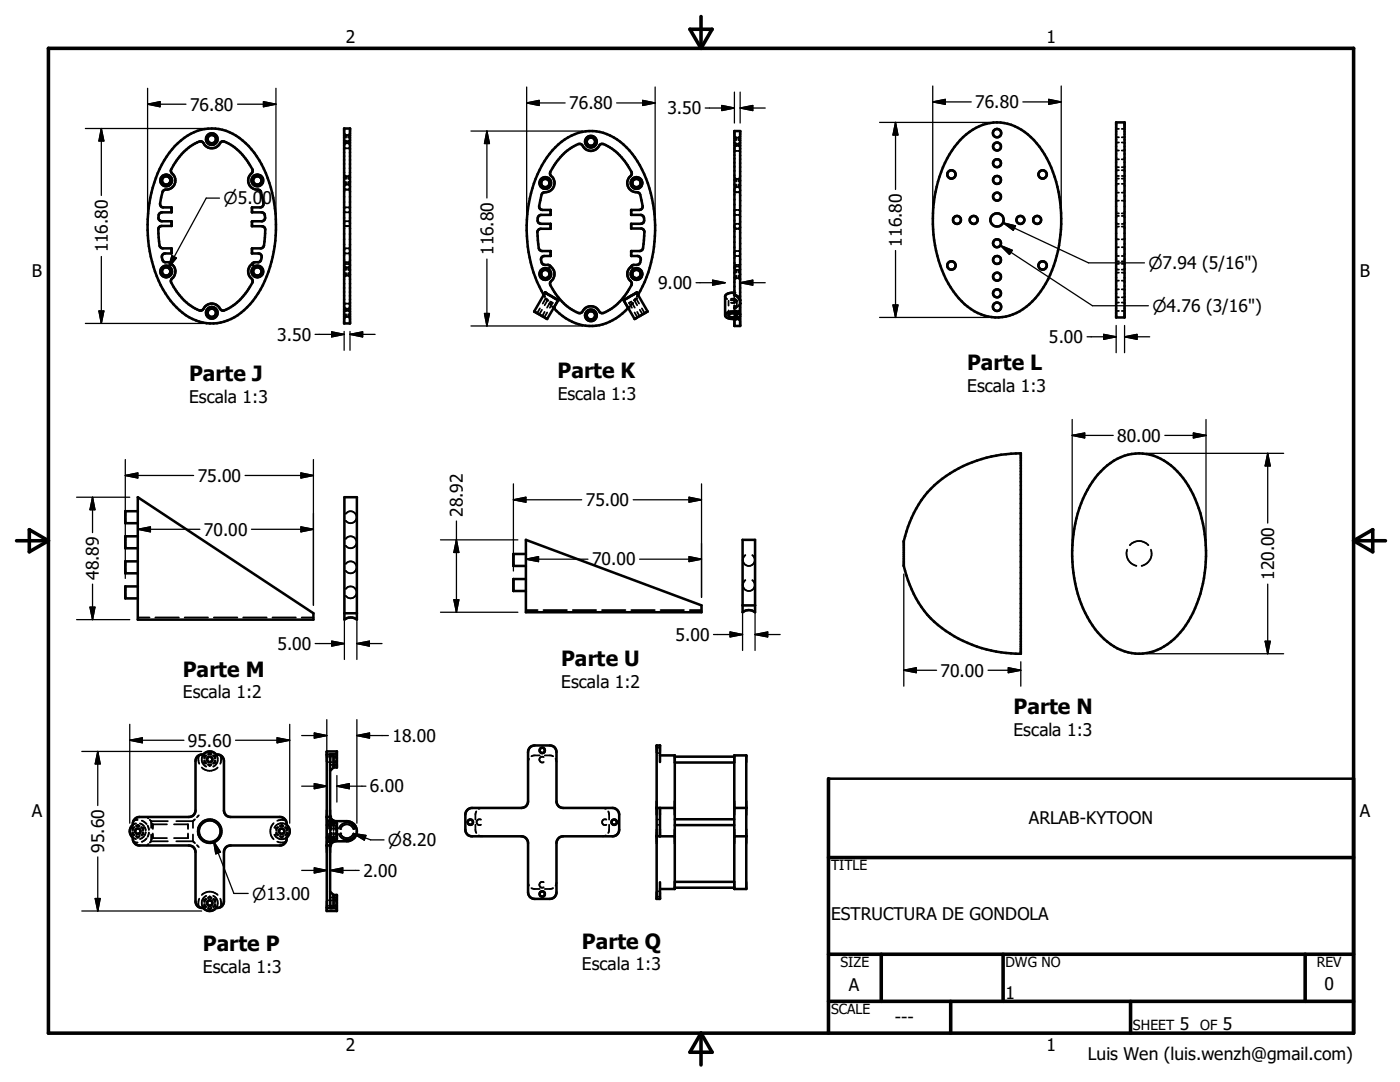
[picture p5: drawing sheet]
<svg xmlns="http://www.w3.org/2000/svg" width="279mm" height="216mm" viewBox="0 0 279 216" stroke-linecap="round" stroke-linejoin="round" font-family="sans-serif">
<g fill="none" stroke="#000" stroke-width=".36">
<path d="M68.7 34.8l.1 .2M68.7 26.6l.1 .1M68.7 37.5v.2M68.7 27.9v.1M68.7 29.3v.1M68.8 37.1l-.1 .1M68.8 28.8l-.1 .1M68.9 37.8h.3M68.9 29.6h.3M68.9 28.2h.3M68.9 35.1l.1 .1M68.9 26.8l.1 .1"/>
<path d="M69 26.9v.6M69 28v.6M69 35.2v.5M69 36.3v.5M69 36.8l-.1 .1M69 28.6l-.1 .1M69 35.2h.2M69 36.8h.2M69 26.9h.2M69 28.6h.2M69.4 35.2h.1M69.4 36.8h.1"/>
<path d="M69.4 26.9h.1M69.4 28.6h.1M69.5 26.9v.6M69.5 28v.6M69.5 35.2v.5M69.5 36.3v.5M69.5 28.6l.1 .1M69.5 36.8l.1 .1M69.6 26.8l-.1 .1M69.6 35.1l-.1 .1M69.7 37.8h-.3M69.7 29.6h-.3"/>
<path d="M69.7 28.2h-.3M69.7 28.8l.1 .1M69.7 37.1l.1 .1M69.8 26.6l-.1 .1M69.8 34.8l-.1 .2M69.8 37.5v.2M69.8 27.9v.1M69.8 29.3v.1M146.6 28.4v.1M146.6 29.8v.1M146.6 38v.2M146.6 35.3l.1 .2"/>
<path d="M146.6 27.1l.1 .1M146.7 37.6l-.1 .1M146.7 29.3l-.1 .2M146.7 30.1h.4M146.7 38.3l.4 .1M146.7 28.7h.4M146.8 35.6l.1 .1M146.8 27.3l.1 .1M146.9 37.3h.2M146.9 35.7h.2M146.9 29.1h.2M146.9 27.4h.2"/>
<path d="M146.9 27.4v.6M146.9 28.6v.5M146.9 35.7v.5M146.9 36.8v.5M146.9 37.3l-.1 .2M146.9 29.1l-.1 .1M147.2 37.3h.2M147.2 35.7h.2M147.2 29.1h.2M147.2 27.4h.2M147.4 27.4v.6M147.4 28.6v.5"/>
<path d="M147.4 35.7v.5M147.4 36.8v.5M147.4 37.3l.1 .2M147.4 29.1l.1 .1M147.5 35.6l-.1 .1M147.5 27.3l-.1 .1M147.6 30.1h-.4M147.6 38.3l-.4 .1M147.6 28.7h-.4M147.6 37.6l.1 .1M147.6 29.3l.1 .2M147.7 35.3l-.1 .2"/>
<path d="M147.7 27.1l-.1 .1M147.7 29.8v.1M147.7 28.4v.1M147.7 38v.2M222.8 27.4h.5M222.8 25.7h.5M222.8 35.6h.5M222.8 34h.5M222.8 35.1h.5M222.8 36.7h.5M222.8 31.8h.5M222.8 33.4h.5"/>
<path d="M222.8 38.4h.5M222.8 28.4h.5M222.8 30h.5M223.9 27.4h.5M223.9 25.7h.5M223.9 35.6h.5M223.9 34h.5M223.9 35.1h.5M223.9 36.7h.5M223.9 31.8h.5M223.9 33.4h.5M223.9 38.4h.5"/>
<path d="M223.9 28.4h.5M223.9 30h.5M68.7 53l.1 .1M68.7 50.2v.2M68.7 44.8v.1M68.7 42v.2M68.7 44.9v.1M68.7 52.5v.2M68.7 49.7v.2M68.7 44.3v.2M68.7 41.5v.2M68.8 52.8l-.1 .1"/>
<path d="M68.8 55.2l-.1 .1M68.9 45l.3 .1M68.9 50.5l.3 .1M68.9 45.1h.3M68.9 42.3l.3 .1M68.9 52.7h.1M68.9 52.7h.3M68.9 53.2l.1 .1M69 53.3v.6M69 54.5v.5M69 55l-.1 .1M69 53.3h.2"/>
<path d="M69 55h.2M69.2 52.3l-.3 .1M69.2 49.6h-.3M69.2 44.2h-.3M69.2 41.4h-.3M69.4 53.3h.1M69.4 55h.1M69.4 52.7h.2M69.4 52.3l.3 .1M69.4 49.6h.3M69.4 44.2h.3M69.4 41.4h.3"/>
<path d="M69.5 53.3v.6M69.5 54.5v.5M69.5 55l.1 .1M69.6 53.2l-.1 .1M69.6 52.7h.1M69.7 45l-.3 .1M69.7 50.5l-.3 .1M69.7 45.1h-.3M69.7 42.3l-.3 .1M69.7 55.2l.1 .1M69.8 52.8h.1M69.8 52.5v.2"/>
<path d="M69.8 49.7v.2M69.8 44.3v.2M69.8 41.5v.2M69.8 52.8v.1M69.8 50.4h.1M69.8 44.9h.1M69.8 44.9v.1M69.8 53l-.1 .1M69.8 50.2v.2M69.8 44.8v.1M69.8 42v.2M108.5 58.8h.1"/>
<path d="M108.5 58.9h.1M108.5 58.8l.2 .4M108.6 58.7l-.1 .2 .2 .4M108.8 58.4l-.1 .2M109 59.5l.2 .4M109 59.6l.2 .4-.5 .9M109.2 59.9h.1M109.3 59.9l-.4-.3-.6 1M111.4 59.9l-.3 .5M124.5 59.9l.3 .5M126.5 59.9l.5-.3 .5 1M126.6 59.9h.1"/>
<path d="M126.9 59.6l-.3 .4 .6 .9M126.9 59.5l-.3 .4M127.1 58.4v.2M127.2 58.7l.1 .2-.2 .4M127.3 58.9l-.2 .3M144.7 59.2l.4 .5M145.8 59.9h.8M145.9 59.6l.7 .1 .5 .3M146.5 58.4v.5M146.5 59.4v1M146.6 42.6v.1M146.6 45.3v.1"/>
<path d="M146.6 58.8v.4M146.6 59.5v.9M146.6 53.5l.1 .1M146.6 50.8v.1M146.6 42.1v.1M146.6 44.8v.2M146.6 50.2v.2M146.6 50.9h.1M146.6 53v.2M146.6 53.3v.1M146.7 55.7l-.1 .2M146.7 45.6h.4"/>
<path d="M146.7 51l.4 .1M146.7 45.5l.4 .1M146.7 42.8l.4 .1M146.8 53.7l.1 .1M146.9 55.5h.2M146.9 53.8h.2M146.9 53.8v.6M146.9 55v.5M146.9 55.5l-.1 .1M147.1 52.9h-.4M147.1 53.2h-.4M147.1 50.1h-.4"/>
<path d="M147.1 44.7h-.4M147.1 41.9h-.4M147.2 55.5h.2M147.2 53.8h.2M147.2 52.9h.4M147.2 53.2h.3M147.2 50.1h.4M147.2 44.7h.4M147.2 41.9h.4M147.4 53.8v.6M147.4 55v.5M147.4 55.5l.1 .1"/>
<path d="M147.5 53.7l-.1 .1M147.5 53.2h.1M147.6 45.6h-.4M147.6 51l-.4 .1M147.6 45.5l-.4 .1M147.6 42.8l-.4 .1M147.6 55.7l.1 .2M147.7 53v.2M147.7 53.3v.1M147.7 50.2v.2M147.7 44.8v.2M147.7 42.1v.1"/>
<path d="M147.7 50.9h.1M147.7 53.5l-.1 .1M147.7 50.8v.1M147.7 45.3v.1M147.7 42.6v.1M222.8 51.1h.5M222.8 53.8h.5M222.8 52.1h.5M222.8 54.4h.5M222.8 56h.5M222.8 52.7h.5M222.8 40h.5"/>
<path d="M222.8 43.1h.5M222.8 44.7h.5M222.8 57.7h.5M222.8 59.3h.5M222.8 47.8h.5M222.8 49.3h.5M222.8 45.2h.5M222.8 42.6h.5M223.9 51.1h.5M223.9 53.8h.5M223.9 52.1h.5M223.9 54.4h.5"/>
<path d="M223.9 56h.5M223.9 52.7h.5M223.9 40h.5M223.9 43.1h.5M223.9 44.7h.5M223.9 57.7h.5M223.9 59.3h.5M223.9 47.8h.5M223.9 49.3h.5M223.9 45.2h.5M223.9 42.6h.5M68.7 61.2l.1 .2"/>
<path d="M68.7 60.8v.1M68.7 62.2v.1M68.8 63.5l-.1 .1M68.9 61.5l.1 .1M69 61.6v.5M69 62.7v.5M69 63.2l-.1 .2M69 61.6h.2M69 63.2h.2M69.2 60.6h-.3M69.2 62h-.3M69.4 61.6h.1"/>
<path d="M69.4 63.2h.1M69.4 60.6h.3M69.4 62h.3M69.5 61.6v.5M69.5 62.7v.5M69.5 63.2l.1 .2M69.6 61.5l-.1 .1M69.7 63.5l.1 .1M69.8 60.8h.1M69.8 62.2h.1M69.8 60.8v.1M69.8 62.2v.1"/>
<path d="M69.8 61.2l-.1 .2M107.8 61.5l-.6 1M108.2 61.8l-.6 .9M108.7 62.2l-.5 .9M109.2 62.4l-.6 .9M109.7 60.5h.1M109.7 60.5l.3 .4M109.8 60.2l.5 .2-.6 1M109.9 60.9l-.2-.4-.5 .9M110.2 61.2l.3 .3M110.8 61l-.4 .5-.2-.3M125.1 61l.3 .5 .3-.3"/>
<path d="M125.6 61.2l-.2 .3M125.9 60.9l.3-.4 .5 .9M126 60.2l-.4 .2 .5 1M126.1 60.5h.1M126.1 60.5l-.2 .4M126.7 62.4l.5 .9M127.2 62.2l.4 .9M127.7 61.8l.5 .9M128.1 61.5l.6 1M145.4 60v1M145.4 61.9v1M146.5 61v.5l.5-.2"/>
<path d="M146.6 60.9v1.3M146.6 62.9v.7M146.6 61.8l.1 .1M146.6 62.7v.1M146.6 61.3v.1M146.7 64l-.1 .1M146.8 62l.1 .1M146.9 63.7h.2M146.9 62.1h.2M146.9 62.1v.6M146.9 63.2v.5M146.9 63.7l-.1 .2"/>
<path d="M147 61.3l-.3 .1M147 61.3h.1M147.1 61.3h-.1M147.1 61.1h-.4M147.1 60a.9 .9 0 0 1-1.2 .4M147.1 60v1M147.1 61.9v1M147.1 62.5h-.4M147.2 63.7h.2M147.2 62.1h.2M147.2 61.1h.4M147.2 62.5h.4"/>
<path d="M147.4 62.1v.6M147.4 63.2v.5M147.4 63.7l.1 .2M147.5 62l-.1 .1M147.6 64l.1 .1M147.7 62.7v.2M147.7 61.3h.1M147.7 63v.1M147.7 61.3v.1M147.7 60.5l-.2 .5 .2-.3M147.7 61.8l-.1 .1M222.8 62.1h.5"/>
<path d="M222.8 60.4h.5M223.9 62.1h.5M223.9 60.4h.5M69 112.5a1.19 1.19 0 0 1 1.8-.2 1.19 1.19 0 0 1 0 1.8 1.19 1.19 0 0 1-1.8-.2M69 107.5a1.19 1.19 0 0 1 1.8-.2 1.19 1.19 0 0 1 0 1.8 1.19 1.19 0 0 1-1.8-.2M69 117.5a1.19 1.19 0 0 1 1.8-.2 1.19 1.19 0 0 1 0 1.8 1.19 1.19 0 0 1-1.8-.2M69 102.5a1.2 1.2 0 0 1 1.8-.2 1.2 1.2 0 0 1 0 1.8 1.2 1.2 0 0 1-1.8-.2M148.8 110.8a1.19 1.19 0 0 0-.2 1.7 1.19 1.19 0 0 0 1.7 0 1.19 1.19 0 0 0-.1-1.7M148.8 115.8a1.19 1.19 0 0 0-.2 1.7 1.19 1.19 0 0 0 1.7 0 1.19 1.19 0 0 0-.1-1.7M224.9 109.7a2.5 2.5 0 0 0 1.9 3.2M225.5 108.8a2.48 2.48 0 0 1 3.7 0M229.7 109.7a2.5 2.5 0 0 1-1.9 3.2"/>
<path d="M27.5 123.2h2.3M31 123.2h4.7M36.9 123.2h4.6M42.7 123.2h4.7M48.5 123.2h4.7M54.4 123.2h4.6M60.2 123.2h2.4M105 121.7h2.3M108.5 121.7h4.6M114.3 121.7h4.7M120.1 121.7h4.7M126 121.7h4.7"/>
<path d="M131.8 121.7h4.7M137.7 121.7h2.3M39.8 150.7l-.2 .7 .2 1M40.3 153.1a2.24 2.24 0 0 0 3.1 0M40.6 150.6a1.56 1.56 0 0 0 .6 2.4M40.7 152.2l.4 .2M40.7 150.9v.4M40.7 151.7v.5M40.7 150.9h.1M40.8 152.2h-.1M40.9 151h.1M40.9 151v.3"/>
<path d="M40.9 151.7v.4M40.9 152.1l.3 .2M40.9 152.1h.1M41.1 150.7l-.4 .2M41.2 150.8l-.3 .2M41.5 152.6l.3 .2M41.5 152.5l.3 .1M41.8 150.4l-.3 .2M41.8 150.4l.4 .2M41.8 150.2v.1M41.8 150.4h.1M41.8 152.6v.1"/>
<path d="M41.8 152.8h.1M41.8 150.2l-.3 .3M41.8 150.2l.4 .3M42.2 152.5l-.4 .1M42.2 152.6l-.4 .2M42.5 150.8l.3 .2M42.6 150.7l.4 .2M42.8 151v.3M42.8 151.7v.4M42.8 152.1l-.3 .2M42.8 152.1h.1M42.9 151h-.1"/>
<path d="M42.9 152.2h.1M43 150.9v.4M43 151.7v.5M43 150.9h-.1M43 152.2l-.4 .2M43.1 150.6a1.56 1.56 0 0 1-.5 2.4M44 150.7l.1 .7-.1 1M65.2 151h.2M65.2 152.1h.2M65.7 151h.2M65.7 152.1h.6M65.9 150.6v.1"/>
<path d="M65.9 151h.4M65.9 152.6h.4M66.3 150.4h-.4v.1M66.7 152.1h.4M66.7 150.4h.4M66.7 152.6h.4M67.1 150.4v.2M67.1 150.8v.5M67.1 151.7v.6M67.1 152.5v.1M67.1 152.6v.1M67.1 151h-.4"/>
<path d="M67.1 150.4h.1M67.2 152.2h.1M67.2 152.8h.1M67.2 150.9h.1M67.2 150.2v.1M105.6 151.4l-.2 .7M107.7 150.7l-1.2 .1-.5 .1M108.5 151.1a.58 .58 0 0 0-.9 .5 .58 .58 0 0 0 .9 .5M108.7 150.7l1.3 .1 .4 .1M110.9 151.4l.2 .7M131.1 150.3h.2M131.1 149.2h.2"/>
<path d="M131.5 150.3h.2M131.5 149.2h.2M26.4 166.5l.4 .2M26.4 165.2v.5M26.4 166.1v.4M26.4 165.2v.1M26.4 166.5h.1M26.5 165.3h.1M26.5 167.1l.7 .3M26.6 165.3v.4M26.6 166v.4M26.6 166.4l.3 .2"/>
<path d="M26.6 166.4h-.1M26.7 168l.8 .1M26.8 165l-.4 .2M26.9 165.1l-.3 .2M27.1 166.9l.4 .3M27.2 164.3l-.7 .3M27.2 166.8l.3 .2M27.5 163.6l-.8 .2M27.5 164.8l-.3 .1M27.5 164.8l.3 .1M27.5 164.6h.1M27.5 164.7v.1"/>
<path d="M27.5 167h.1M27.5 167.1v.1M27.5 164.6l-.4 .2M27.5 164.6l.4 .2M27.8 166.8l-.3 .2M27.9 166.9l-.4 .3M27.9 164.3l.8 .5M28.1 165.1l.4 .2M28.3 165l.3 .2M28.3 163.8l1 .6M28.5 165.3v.4M28.5 166v.4"/>
<path d="M28.5 166.4l-.4 .2M28.5 166.4h.1M28.5 165.3h.1M28.6 166.5h.1M28.6 165.2v.5M28.6 166.1v.4M28.6 165.2v.1M28.6 166.5l-.3 .2M28.7 166.9l-.8 .5M28.9 165.1l.2 .6M29.1 166l-.2 .6M29.3 167.3l-1 .7"/>
<path d="M29.3 163l.3 .3M29.5 164.7l.2 .9M29.6 168.4l-.3 .3M29.7 166.1l-.2 .9M29.9 163.6l.2 .3h3.4M30.2 163.9v1.3M30.2 166.5v1.4M30.2 167.9l-.3 .2M30.2 167.9h3.3M30.2 164.2l.1 .1M30.3 167.5l-.1 .1M30.4 164.4l.1 .1"/>
<path d="M30.5 164.5v.9M30.5 166.3v.9M30.5 167.2l-.1 .1M30.5 164.5h2.8M30.5 167.2h2.8M34.7 164.5h2.8v.9M35.2 163.9h3.3M35.2 167.9h3.3M37.5 166.3v.9h-2.8M38.5 163.9v1.3M38.5 166.5v1.4M38.5 167.9l.4 .3"/>
<path d="M38.9 163.5l-.4 .4M39.3 168.6l.4 .4M39.5 165.6v.6M39.6 166.4l.1 .3M39.7 165l-.1 .3M39.7 162.7l-.4 .4M39.8 179.3l-.2 1 .2 .7M40.3 178.6a2.24 2.24 0 0 1 3.1 0M40.7 179.5v.5M40.7 179.5l.1 .1M40.9 179.6h.1M40.9 179.6v.4"/>
<path d="M41.1 179.3l-.4 .2M41.2 178.8a1.56 1.56 0 0 0-.6 2.4M41.2 179.4l-.3 .2M41.8 179.1l-.3 .2M41.8 179.1l.4 .2M41.8 178.9v.1M41.8 179v.1M41.8 178.9l.4 .2M41.8 178.9l-.3 .2M42.5 179.4l.3 .2M42.6 178.8a1.56 1.56 0 0 1 .5 2.4M42.6 179.3l.4 .2"/>
<path d="M42.8 179.6v.4M42.9 179.6h-.1M43 179.5v.5M43 179.5l-.1 .1M44 179.3l.1 1-.1 .7M54.6 164.3a2.26 2.26 0 0 0 0 3.2M54.8 166.5a1.6 1.6 0 0 0 2.4 .6M55.1 166.5l.4 .2M55.1 165.2v.5M55.1 166.1v.4M55.1 165.2v.1M55.1 166.5h.1"/>
<path d="M55.2 165.3h.1M55.3 166.4l.3 .2M55.3 165.3v.4M55.3 166v.4M55.3 166.4h-.1M55.3 167.9l.7 .2 1.1-.1M55.5 165l-.4 .2M55.6 165.1l-.3 .2M55.8 166.9l.4 .3M55.9 166.8l.3 .2M56.2 164.8l-.3 .1M56.2 164.8l.3 .1"/>
<path d="M56.2 164.6h.1M56.2 164.7v.1M56.2 167h.1M56.2 167.1v.1M56.2 164.6l-.4 .2M56.2 164.6l.4 .2M56.5 166.8l-.3 .2M56.6 166.9l-.4 .3M56.9 165.1l.3 .2M57 165l.3 .2M57.1 163.8l-1.1-.2-.7 .2M57.2 165.3v.4"/>
<path d="M57.2 166v.4M57.2 166.4l-.3 .2M57.2 166.4h.1M57.2 164.6a1.6 1.6 0 0 0-2.4 .6M57.2 165.3h.1M57.3 166.5h.1M57.3 165.2v.5M57.3 166.1v.4M57.3 165.2v.1M57.3 166.5l-.3 .2M65.2 163.5l.1 .1M65.2 179.6h.2"/>
<path d="M65.2 165.3h.2M65.2 166.4h.2M65.3 168.1l-.1 .1M65.3 163.7h.1M65.4 163.7v1.5M65.4 166.6v1.4M65.4 168l-.1 .1M65.4 168h.1M65.4 163.7h.1M65.6 168h.1M65.6 163.7h.1M65.7 179.6h.6"/>
<path d="M65.7 165.3h.2M65.7 166.4h.2M65.7 163.7v1.5M65.7 166.6v1.4M65.7 168l.1 .1M65.8 163.7h-.1M65.8 168.1l.1 .1M65.9 163h.1M65.9 163.8v.3M65.9 164.4v.5M65.9 165v.7M65.9 166v.7"/>
<path d="M65.9 166.8v.5M65.9 167.6v.4M65.9 168.7h.1M65.9 163.5l-.1 .1M65.9 164.2v.3M65.9 164.8h.4M65.9 165.3h.4M65.9 166.4h.4M65.9 179.1h.4M65.9 167h.4M65.9 165.6v.5M65.9 167.3v.3"/>
<path d="M66 164.8l.1 .8M66.1 166.1l-.1 .9M66.6 164.6v1.1M66.6 166v1.1M66.7 164.8h.4M66.7 166.4h.4M66.7 179.1h.4M66.7 167h.4M67.1 164.8v.1M67.1 165.1v.6M67.1 166v.6M67.1 166.8v.2"/>
<path d="M67.1 179.1v.2M67.1 179.4v.6M67.1 167h.1M67.1 179.6h-.4M67.1 165.3h-.4M67.1 164.7v.1M67.1 179v.1M67.2 166.5h.1M67.2 167.1v.1M67.2 165.2v.1M67.2 164.6h.1M67.2 179.5v.1"/>
<path d="M67.2 178.9v.1M67.6 166.4a1.7 1.7 0 0 0 1.6 1.2 1.7 1.7 0 0 0 1.6-1.2M67.6 165.3a1.7 1.7 0 0 1 1.6-1.1 1.7 1.7 0 0 1 1.6 1.1M67.9 165.4a1.38 1.38 0 0 1 1.3-.9 1.38 1.38 0 0 1 1.3 .9M67.9 166.3a1.38 1.38 0 0 0 1.3 .9 1.38 1.38 0 0 0 1.3-.9M94.9 164.6v1.2l.2 .4M95.1 161.9l-.2 .4v1.2M95.5 166.7l.7 .2M96 163.5a.59 .59 0 0 0-.9 .6 .59 .59 0 0 0 .9 .5M96.2 161.2l-.7 .2M105.4 176l.2 .7M106 177.2l.5 .2h1.2"/>
<path d="M108.5 176a.59 .59 0 0 0-.9 .5 .59 .59 0 0 0 .9 .6M110.4 177.2l-.4 .2h-1.3M111.1 176l-.2 .7M120.2 161.2l.7 .2M120.9 166.7l-.7 .2M121 163.5a.58 .58 0 0 0-.8 .6 .58 .58 0 0 0 .8 .5M121.4 161.9l.1 .4 .1 1.2M121.6 164.6l-.1 1.2-.1 .4M131.1 164.6h.2M131.1 163.5h.2M131.1 178.9h.2M131.1 177.8h.2"/>
<path d="M131.5 164.6h.2M131.5 163.5h.2M131.5 178.9h.2M131.5 177.8h.2M40.7 180.4v.4M40.7 180.8l.4 .2M40.8 180.8h-.1M40.9 180.4v.3M40.9 180.7l.3 .2M40.9 180.7v.1M41.5 181.3l.3 .2M41.5 181.1l.3 .2"/>
<path d="M41.8 181.3h.1M41.8 181.4v.1M42.2 181.1l-.4 .2M42.2 181.3l-.4 .2M42.8 180.4v.3M42.8 180.7l-.3 .2M42.8 180.7l.1 .1M42.9 180.8h.1M43 180.4v.4M43 180.8l-.4 .2M65.2 180.7h.2M65.7 180.7h.6"/>
<path d="M65.9 181v.1M65.9 181.2v.1h.4M66.7 180.7l.4 .1M66.7 181.3h.4M67.1 180.4v.5M67.1 181.1v.2M67.1 181.3h.1M67.2 180.8h.1M67.2 181.4v.1"/>
</g>
<g fill="none" stroke="#000" stroke-width=".51">
<path d="M34.9 29.1a9.5 9.5 0 0 1 10.2-3 14.4 14.4 0 0 1 8 8.5 27.5 27.5 0 0 1-1.6 23.9 11.3 11.3 0 0 1-8.9 6 10.7 10.7 0 0 1-9.1-5.2 26.8 26.8 0 0 1-2.7-22.8 19.4 19.4 0 0 1 4.1-7.4zM68.7 25.6h1.1v38.9h-1.1zM191.6 28a9.4 9.4 0 0 1 11.6-2.5 16.3 16.3 0 0 1 7.3 9.8 27.6 27.6 0 0 1-2.3 22.1 11.3 11.3 0 0 1-9.6 5.9 11.5 11.5 0 0 1-8.9-5.9 27.3 27.3 0 0 1-.2-26.6zM222.8 24.4h1.6v38.9h-1.6zM34.2 52.7l-.2 .2M34.2 52.7h.1M34.2 52.7l-.1-.2a1.32 1.32 0 0 0-1.2-.2 .93 .93 0 0 1-.6-.9 .93 .93 0 0 1 .7-.8h1.2v-1h-1.7l-.5-.3a10.8 10.8 0 0 1-.3-3.9l.6-.3h1.9v-.9h-1.9a.91 .91 0 0 1-.7-.9 .91 .91 0 0 1 .7-.9h1.9v-1h-1.8l-.4-.4 .2-1.5 .3-1.3 .2-.3a2.25 2.25 0 0 0 2.2-1.2 2.1 2.1 0 0 0-.8-2.4v-.2a10.7 10.7 0 0 1 5.9-5.9l.3 .1a2.33 2.33 0 0 0 2.1 1.3 2.44 2.44 0 0 0 1.8-1.3 3.8 3.8 0 0 1 2.7 1.2 12.2 12.2 0 0 1 3.5 4.6v.2a2.05 2.05 0 0 0-.4 2.9l.5 .4 1.1 .3 .4 .3 .6 2.4-.2 .6-.3 .2h-1.8v1h1.9a.92 .92 0 0 1 .7 .9 .92 .92 0 0 1-.7 .9h-1.9v.9h2l.5 .2a1.42 1.42 0 0 1 .1 1.3l-.2 2.4-.2 .3-.5 .3h-1.7v1h1.5a.98 .98 0 0 1-.2 1.7 1.33 1.33 0 0 0-1.2 .2l-.1 .2M34.2 52.7a1.86 1.86 0 0 1 0 3l-.1 .4a10.7 10.7 0 0 0 5.9 5.9l.3-.1a2.41 2.41 0 0 1 2.1-1.3 2.56 2.56 0 0 1 1.8 1.3l.2 .1a9.1 9.1 0 0 0 5.2-4.3 2.85 2.85 0 0 0 .8-1.6v-.2a2.02 2.02 0 0 1-.1-3.2M50.3 52.7h.1M50.3 52.7l.3 .2M108.5 58.8h.1M108.5 58.8a27.3 27.3 0 0 1 .1-26.6 11.5 11.5 0 0 1 9-6 10.9 10.9 0 0 1 9.1 5.2 27.2 27.2 0 0 1 2 24.9l-1.4 2.5"/>
<path d="M108.8 58.4l-2.2 3.8M108.8 58.4l-.3 .4M108.8 58.4l2.6 1.5M109.9 53.2l-.1-.2a1.29 1.29 0 0 0-1.2-.2 .93 .93 0 0 1-.6-.9 .93 .93 0 0 1 .6-.8h1.3v-1h-1.7l-.5-.2-.3-1.2-.1-2.5 .5-.5 2.1-.1v-.9h-1.9a.92 .92 0 0 1-.7-.9 .92 .92 0 0 1 .7-.9h1.9v-1h-1.8l-.5-.4v-.4l.5-2.3 .3-.4a1.94 1.94 0 0 0 2.1-1.1 1.94 1.94 0 0 0-.6-2.3l-.1-.4v-.3a12.4 12.4 0 0 1 3.9-4.6l1.7-1 .6 .1a2.09 2.09 0 0 0 2.7 1.1l.5-.3 .6-.8a3.7 3.7 0 0 1 2.8 1.2 11.6 11.6 0 0 1 3.5 4.6v.2a2.08 2.08 0 0 0-.5 2.9l.8 .6 1.2 .2 .7 2.6-.2 .6-.3 .2h-1.8v1h1.9a.92 .92 0 0 1 .7 .9 .92 .92 0 0 1-.7 .9h-1.9v.9h2.1l.5 .5-.2 2.6-.2 1.2-.5 .2h-1.7v1h1.4a.96 .96 0 0 1 .5 1 .96 .96 0 0 1-.8 .8h-.7l-.4 .3M109.9 53.2l-.3 .2M109.9 53.2a1.9 1.9 0 0 1 0 3l-.1 .4a10.7 10.7 0 0 0 5.8 5.9l.4-.1a2.09 2.09 0 0 1 2.7-1.1l.5 .3 .6 .8a3.7 3.7 0 0 0 2.8-1.2 12.3 12.3 0 0 0 3.4-4.3l.1-.5a2.1 2.1 0 0 1-.6-2.8l.5-.4M111.4 59.9l-2.2 3.7-2.6-1.4M111.4 59.9l-.9 1.6a9.4 9.4 0 0 0 11.2 2.7l1.9-1.1 1.8-1.6-1-1.6M124.5 59.9l2.2 3.7 2.5-1.4M126 53.2l.2 .2M127.1 58.4l.2 .4M127.1 58.4h.1"/>
<path d="M127.1 58.4l-2.7 1.5M127.1 58.4l2.1 3.8M127.3 58.8v.1M146.5 58.4v.5M146.5 58.9a1.56 1.56 0 0 1 1.2 1.1M146.5 58.4a1.49 1.49 0 0 0-1.8 .8v3.7M146.6 58.8l-.1 .1M146.6 58.8v-32.6h1.1v38.8h-1.1v-1.4M146.6 58.4h-.1M146.6 58.8a1.61 1.61 0 0 1 1.1 1.1M147.7 60v2.7M147.7 59.9v.1"/>
<path d="M106.6 62.2h.1M129.2 62.2h.1M145.5 62.7a1.09 1.09 0 0 1 1.6 .2 1.01 1.01 0 0 1-1.7 0zM147.7 62.7a2.03 2.03 0 0 0-3 .1 1.12 1.12 0 0 0 1.4 .8 1.72 1.72 0 0 0 1.6-.5M147.7 62.7h.1M27.5 99.2l35.1 23.2v1.2h-35.1zM68.7 99.2h2.5v24.4a2.02 2.02 0 0 0-2.5 0zM185.8 97.5a25.3 25.3 0 0 1 17.9-7v39.9a25.4 25.4 0 0 1-18.6-7.7 23.2 23.2 0 0 1-4.7-9.7v-5.1a22.2 22.2 0 0 1 5.4-10.4zM220.3 93.4a9.7 9.7 0 0 1 14 0 22.7 22.7 0 0 1 6.3 15.4 25 25 0 0 1-5.1 17.4 10.1 10.1 0 0 1-11.8 3.5 15.7 15.7 0 0 1-7.9-9.3 28.2 28.2 0 0 1 1.7-23.5l1.6-2.2zM27.5 102h-2.5v2.4h2.5M27.5 107h-2.5v2.4h2.5M27.5 112h-2.5v2.4h2.5"/>
<path d="M27.5 117h-2.5v2.4h2.5M105 110.5h-2.5v2.4h2.5M105 115.5h-2.5v2.4h2.5M105 107.7l35 13.1v1.4h-35zM148.2 107.7h2.5v14.5a2.02 2.02 0 0 0-2.5 0zM68.7 122.4h2.5M148.2 120.8h2.5M39.4 150.9l.7-.3a.82 .82 0 0 0 .9-.4 1.61 1.61 0 0 1 2.1 .4 1.37 1.37 0 0 1 1.6 1.3v9.8a1.3 1.3 0 0 0 1.3 1.3h9.9a1.41 1.41 0 0 1 1.3 1.6 1.57 1.57 0 0 1 0 2.5 1.4 1.4 0 0 1-1.3 1.6h-9.9a1.3 1.3 0 0 0-1.3 1.3v9.9a1.34 1.34 0 0 1-1.6 1.3 1.61 1.61 0 0 1-2.5 0 1.33 1.33 0 0 1-1.6-1.3v-9.9a1.3 1.3 0 0 0-1.3-1.3h-9.8a1.41 1.41 0 0 1-1.4-1.6 1.57 1.57 0 0 1 0-2.5 1.39 1.39 0 0 1 1.4-1.6h9.8a1.3 1.3 0 0 0 1.3-1.3v-9.8zM65.2 150.6h1.4v2.5M66.2 150.6l-.3 .1v13.1l.7 .8M66.6 153.1h.6v-3.2h-2v31.9h2v-3.2h-.6M66.6 153.1l-.7 .7"/>
<path d="M131.7 152.1v-3.4h-.6v30.7h.6v-3.4M131.7 150.7h3v26.7h-3M134.7 152.2h11.8M134.7 151h11.8M146.5 150.7h2.4v26.7h-2.4zM165.3 155.4h104.8M65.2 168.7h.7M65.2 163h.7M65.2 167.1h1.4M65.2 164.6h1.4M65.9 163.6l.7 .7M65.9 177.9l.7 .7"/>
<path d="M65.9 162.7a1.2 1.2 0 0 0 .9 1.2h2.4a2.01 2.01 0 0 1 2 2 2.01 2.01 0 0 1-2 2h-2.4a1.2 1.2 0 0 0-.9 1.1M66.6 178.6v2.6h-1.4M66.6 167.1l-.7 .9v13l.3 .2M66.6 164.3v.3M66.6 167.1v.4M66.6 167.5l-.7 .6M66.6 164.3h.6v3.2h-.6M93.3 161.6l.4-.3 .5-.1h9.8a1.3 1.3 0 0 0 1.4-1.3v-9.8a1.3 1.3 0 0 1 1.3-1.4h3a1.3 1.3 0 0 1 1.4 1.4v9.8a1.3 1.3 0 0 0 1.3 1.3h9.8a1.39 1.39 0 0 1 1.4 1.4v3a1.35 1.35 0 0 1-1.4 1.3h-9.8a1.35 1.35 0 0 0-1.3 1.3v9.8a1.3 1.3 0 0 1-1.4 1.4h-3a1.3 1.3 0 0 1-1.3-1.4v-9.8a1.35 1.35 0 0 0-1.4-1.3h-9.8a1.3 1.3 0 0 1-1.3-1.3v-3.3zM131.1 161.2h3.6M131.1 166.9h3.6M131.7 161.2v5.7M134.7 164.6h11.8"/>
<path d="M134.7 163.5h11.8M134.7 177.1h11.8M134.7 176h11.8M146.5 161.2h2.4M146.5 166.9h2.4"/>
<circle cx="33.2" cy="36" r=".84"/>
<circle cx="33.2" cy="36" r="1.18"/>
<circle cx="42.3" cy="27.8" r="1.16"/>
<circle cx="42.3" cy="27.8" r=".83"/>
<circle cx="51.4" cy="36" r="1.17"/>
<circle cx="51.4" cy="36" r=".84"/>
<circle cx="108.8" cy="36.5" r="1.17"/>
<circle cx="108.8" cy="36.5" r=".83"/>
<circle cx="117.9" cy="28.3" r=".83"/>
<circle cx="117.9" cy="28.3" r="1.16"/>
<circle cx="127" cy="36.5" r=".83"/>
<circle cx="127" cy="36.5" r="1.17"/>
<circle cx="189.9" cy="34.8" r=".83"/>
<circle cx="199" cy="32.6" r=".79"/>
<circle cx="199" cy="26.6" r=".83"/>
<circle cx="199" cy="29.2" r=".79"/>
<circle cx="199" cy="39.2" r=".79"/>
<circle cx="199" cy="35.9" r=".8"/>
<circle cx="208.1" cy="34.8" r=".83"/>
<circle cx="33.2" cy="54.2" r="1.17"/>
<circle cx="33.2" cy="54.2" r=".83"/>
<circle cx="51.4" cy="54.2" r="1.16"/>
<circle cx="51.4" cy="54.2" r=".83"/>
<circle cx="108.8" cy="54.7" r="1.16"/>
<circle cx="108.8" cy="54.7" r=".83"/>
<circle cx="127" cy="54.7" r="1.17"/>
<circle cx="127" cy="54.7" r=".83"/>
<circle cx="189.9" cy="53" r=".84"/>
<circle cx="191" cy="43.9" r=".79"/>
<circle cx="194.3" cy="43.9" r=".79"/>
<circle cx="199" cy="43.9" r="1.33"/>
<circle cx="199" cy="48.5" r=".8"/>
<circle cx="199" cy="51.9" r=".8"/>
<circle cx="199" cy="55.2" r=".79"/>
<circle cx="199" cy="58.5" r=".79"/>
<circle cx="203.6" cy="43.9" r=".79"/>
<circle cx="207" cy="43.9" r=".79"/>
<circle cx="208.1" cy="53" r=".83"/>
<circle cx="42.3" cy="62.4" r="1.17"/>
<circle cx="42.3" cy="62.4" r=".83"/>
<circle cx="117.9" cy="62.9" r=".83"/>
<circle cx="117.9" cy="62.9" r="1.16"/>
<circle cx="199" cy="61.2" r=".83"/>
<circle cx="41.9" cy="151.5" r=".53"/>
<circle cx="108.2" cy="149.7" r=".53"/>
<circle cx="27.5" cy="165.9" r=".53"/>
<circle cx="41.9" cy="165.9" r="2.17"/>
<circle cx="41.9" cy="165.9" r="2.33"/>
<circle cx="56.2" cy="165.9" r=".54"/>
<circle cx="93.9" cy="164" r=".53"/>
<circle cx="108.2" cy="178.4" r=".54"/>
<circle cx="122.6" cy="164.1" r=".54"/>
<circle cx="41.9" cy="180.2" r=".54"/>
</g>
<g fill="#000">
<circle cx="108.5" cy="58.9" r=".18"/>
<circle cx="108.8" cy="58.4" r=".25"/>
<circle cx="108.9" cy="59.6" r=".18"/>
<circle cx="109.2" cy="60" r=".18"/>
<circle cx="111.4" cy="59.9" r=".25"/>
<circle cx="124.5" cy="59.9" r=".25"/>
<circle cx="127" cy="59.6" r=".18"/>
<circle cx="127.1" cy="58.4" r=".25"/>
<circle cx="127.3" cy="58.9" r=".18"/>
<circle cx="146.5" cy="58.4" r=".25"/>
<circle cx="146.5" cy="59.9" r=".18"/>
<circle cx="109.7" cy="60.5" r=".18"/>
<circle cx="110.4" cy="61.5" r=".18"/>
<circle cx="110.5" cy="61.5" r=".18"/>
<circle cx="110.5" cy="61.5" r=".25"/>
<circle cx="125.4" cy="61.5" r=".25"/>
<circle cx="125.4" cy="61.5" r=".18"/>
<circle cx="126.2" cy="60.5" r=".18"/>
<circle cx="146.5" cy="61.5" r=".18"/>
<circle cx="146.6" cy="61.5" r=".18"/>
<circle cx="147.7" cy="60.5" r=".18"/>
<circle cx="65.9" cy="163" r=".18"/>
<circle cx="65.9" cy="168.7" r=".18"/>
<circle cx="67.9" cy="165.4" r=".18"/>
<circle cx="67.9" cy="166.3" r=".18"/>
<circle cx="70.5" cy="165.4" r=".18"/>
</g>
<g fill="none" stroke="#000" stroke-width=".71">
<path d="M9.7 9.6h260.4v196.6h-260.4zM137.7 5.8h4.4l-2.2 3.8zM139.9 3.3v6.3M3.3 107.9h6.4M5.8 105.7l3.9 2.2-3.9 2.2zM270.1 107.9h6.4M270.1 107.9l3.9-2.2v4.4zM165.3 155.4v50.8M165.3 171.1h104.8M165.3 190.4h104.8M165.3 199.8h104.8M175.9 190.4v9.4"/>
<path d="M189.7 199.8v6.4M200.2 190.4v9.4M225.6 199.8v6.4M260.5 190.4v9.4M139.9 206.2v6.3M139.9 206.2l2.2 3.8h-4.4z"/>
</g>
<g fill="none" stroke="#000" stroke-width=".25">
<path d="M29.5 17.6v25.9M55.1 17.6v25.9M105.1 17.4v26.6M130.7 17.4v26.6M146.6 18.4v6.2M147.7 18.4v6.2M186.1 17.2v25.1M209.3 19.8l2.5 .5-2.5 .5zM211.8 17.2v25.1M17 25.6h23.7M20.2 25.6v13.4M20.2 25.6l.5 2.5h-1z"/>
<path d="M29.5 20.8h7.6M29.5 20.8l2.4-.5v1zM43.8 39.5h-2.6l-7.6 13.9M47.4 20.8h7.7M52.6 20.3l2.5 .5-2.5 .5zM94 26.2h22.3M97.2 26.2v13.3M97.2 26.2l.5 2.4h-1zM105.1 20.5h7.7M105.1 20.5l2.5-.5v1zM123.1 20.5h7.6M128.3 20l2.4 .5-2.4 .5z"/>
<path d="M140.7 21.6h5.9M144 21l2.6 .6-2.6 .5zM147.7 21.6h5M147.7 21.6l2.5-.6v1.1zM175.5 24.4h21.9M178.7 24.4v13.4M178.7 24.4l.5 2.5h-1zM186.1 20.3h7.7M186.1 20.3l2.6-.5v1zM204.1 20.3h7.7M20.2 51.2v13.3M34.3 51l.9 .5-1.6 1.9z"/>
<path d="M97.2 51.7v13.3M138.9 56.4h5.8M142.2 55.9l2.5 .5-2.5 .5zM147.7 56.4l2.5-.5v1zM147.7 56.4h5M178.7 50v13.3M199.7 49l18.3 12h11.2M199.7 49l2.3 .9-.5 .9zM200.2 44.5l17 8h11.2M200.2 44.5l2.5 .6-.5 .9zM17 64.5h23.7M19.7 62.1h1l-.5 2.4z"/>
<path d="M62.9 66.7h5.8M66.2 66.2l2.5 .5-2.5 .5zM68.7 66.1v3.8M69.8 66.7h5.1M69.8 66.7l2.6-.5v1zM69.8 66.1v3.8M94 65h22.3M96.7 62.6h1l-.5 2.4zM175.5 63.3h21.9M178.2 60.9h1l-.5 2.4zM217 67.2h5.8M220.3 66.7l2.5 .5-2.5 .5z"/>
<path d="M222.8 64.9v5.5M224.4 67.2h5M224.4 67.2l2.5-.5v1zM224.4 64.9v5.5M15.3 99.2h10.6M18.5 99.2v7.1M18.5 99.2l.5 2.5h-1zM25 94.9h13.6M25 94.9l2.5-.5v1zM25 91.7v23.7M48.9 94.9h13.7M60.1 94.4l2.5 .5-2.5 .5z"/>
<path d="M62.6 91.7v29.1M102.5 99.7h13.6M102.5 99.7l2.5-.5v1zM102.5 96.6v17.3M126.4 99.7h13.6M137.5 99.2l2.5 .5-2.5 .5zM140 96.6v22.6M214 86.9h8.2M214 86.9l2.5-.5v1zM214 83.7v25.2M228.9 90.5h27.3M232.5 86.9h8.2"/>
<path d="M238.2 86.4l2.5 .5-2.5 .5zM240.7 83.7v25.2M253 90.5v13.9M253 90.5l.5 2.5h-1zM18.5 116.6v7M27.5 102.4v13M27.5 105.6h12.4M27.5 105.6l2.5-.5v1zM50.2 105.6h12.4M60.1 105.1l2.5 .5-2.5 .5zM87.9 107.7h15.5M90.6 119.7h1l-.5 2.5z"/>
<path d="M91.1 104v18.2M91.1 107.7l.5 2.5h-1zM105 111.6h12.3M105 111.6l2.5-.5v1zM127.6 111.6h12.4M137.5 111.1l2.5 .5-2.5 .5zM180.4 114.6v22.3M253 116.6v13.8M15.3 123.6h10.6M18 121.2h1l-.5 2.4zM62.9 128.4h5.8M66.2 127.9l2.5 .5-2.5 .5z"/>
<path d="M68.7 124v7.6M71.2 128.4h5M71.2 128.4l2.5-.5v1zM71.2 124v7.6M87.9 122.2h15.5M142.4 126.6h5.8M145.7 126.1l2.5 .5-2.5 .5zM148.2 122.4v7.4M150.7 126.6h5M150.7 126.6l2.5-.5v1zM150.7 122.4v7.4M180.4 133.7h6.5"/>
<path d="M180.4 133.7l2.5-.5v1zM197.2 133.7h6.5M201.2 133.2l2.5 .5-2.5 .5zM203.7 132v4.9M228.9 130.4h27.3M252.5 128h1l-.5 2.4zM16.3 149.9h23.9M19.5 149.9v10.8M19.5 149.9l.5 2.5h-1zM25.9 147.7h10.8M25.9 147.7l2.5-.5v1zM25.9 144.5v19.8"/>
<path d="M47 147.7h10.8M55.3 147.2l2.5 .5-2.5 .5zM57.8 144.5v19.8M60.2 146.8h5M60.2 156.9h5M62.7 146.3l2.5 .5-2.5 .5zM62.7 156.4l2.5 .5-2.5 .5zM65.2 143.6v19.4M67.2 156.9l2.5-.5v1zM67.2 156.9h5.8M67.2 154.7v5.3M71.2 143.6v20.7"/>
<path d="M71.2 146.8h6.3M71.2 146.8l2.5-.5v1zM19 179.3h1l-.5 2.5zM19.5 171v10.8M42.6 167.9l4.1 10.4h2.8M42.6 167.9l1.4 2.1-.9 .4zM60.2 173.7h5M62.7 173.2l2.5 .5-2.5 .5zM65.9 173.7h5.8M65.9 173.7l2.5-.5v1zM70.5 166.3l3.5 1.3h2.6M70.5 166.3l2.5 .4-.3 .9z"/>
<path d="M16.3 181.8h23.9"/>
</g>
<g fill="#000" stroke="#000" stroke-width=".25">
<path d="M186.1 20.3l2.6-.5v1zM20.2 25.6l.5 2.5h-1zM29.5 20.8l2.4-.5v1zM52.6 20.3l2.5 .5-2.5 .5zM97.2 26.2l.5 2.4h-1zM105.1 20.5l2.5-.5v1zM128.3 20l2.4 .5-2.4 .5zM144 21l2.6 .6-2.6 .5zM147.7 21.6l2.5-.6v1.1zM178.7 24.4l.5 2.5h-1zM209.3 19.8l2.5 .5-2.5 .5zM34.3 51l.9 .5-1.6 1.9z"/>
<path d="M142.2 55.9l2.5 .5-2.5 .5zM147.7 56.4l2.5-.5v1zM199.7 49l2.3 .9-.5 .9zM200.2 44.5l2.5 .6-.5 .9zM19.7 62.1h1l-.5 2.4zM66.2 66.2l2.5 .5-2.5 .5zM69.8 66.7l2.6-.5v1zM96.7 62.6h1l-.5 2.4zM178.2 60.9h1l-.5 2.4zM220.3 66.7l2.5 .5-2.5 .5zM224.4 67.2l2.5-.5v1zM25 94.9l2.5-.5v1z"/>
<path d="M60.1 94.4l2.5 .5-2.5 .5zM102.5 99.7l2.5-.5v1zM214 86.9l2.5-.5v1zM238.2 86.4l2.5 .5-2.5 .5zM253 90.5l.5 2.5h-1zM18.5 99.2l.5 2.5h-1zM27.5 105.6l2.5-.5v1zM60.1 105.1l2.5 .5-2.5 .5zM90.6 119.7h1l-.5 2.5zM91.1 107.7l.5 2.5h-1zM105 111.6l2.5-.5v1zM137.5 99.2l2.5 .5-2.5 .5z"/>
<path d="M137.5 111.1l2.5 .5-2.5 .5zM18 121.2h1l-.5 2.4zM66.2 127.9l2.5 .5-2.5 .5zM71.2 128.4l2.5-.5v1zM145.7 126.1l2.5 .5-2.5 .5zM150.7 126.6l2.5-.5v1zM180.4 133.7l2.5-.5v1zM201.2 133.2l2.5 .5-2.5 .5zM252.5 128h1l-.5 2.4zM19.5 149.9l.5 2.5h-1zM25.9 147.7l2.5-.5v1zM55.3 147.2l2.5 .5-2.5 .5z"/>
<path d="M62.7 146.3l2.5 .5-2.5 .5zM62.7 156.4l2.5 .5-2.5 .5zM67.2 156.9l2.5-.5v1zM71.2 146.8l2.5-.5v1zM19 179.3h1l-.5 2.5zM42.6 167.9l1.4 2.1-.9 .4zM62.7 173.2l2.5 .5-2.5 .5zM65.9 173.7l2.5-.5v1zM70.5 166.3l2.5 .4-.3 .9z"/>
</g>
<g font-size="4.2">
<text x="37.8" y="76.1">Parte J</text>
<text x="111.3" y="75.4">Parte K</text>
<text x="193" y="73.8">Parte L</text>
<text x="36.5" y="135">Parte M</text>
<text x="112" y="133">Parte U</text>
<text x="202.3" y="142.5">Parte N</text>
<text x="40.5" y="189.8">Parte P</text>
<text x="116.1" y="189.3">Parte Q</text>
</g>
<g font-size="3.5">
<text x="69" y="8.7">2</text>
<text x="208.9" y="8.7">1</text>
<text x="37.9" y="22.1">76.80</text>
<text x="113.6" y="21.8">76.80</text>
<text x="133.2" y="22.8">3.50</text>
<text x="194.6" y="21.6">76.80</text>
<text x="21.5" y="50.4" transform="rotate(-90 21.5 50.4)">116.80</text>
<text x="98.5" y="50.9" transform="rotate(-90 98.5 50.9)">116.80</text>
<text x="180" y="49.2" transform="rotate(-90 180 49.2)">116.80</text>
<text x="6.4" y="55.2">B</text>
<text x="131.3" y="57.7">9.00</text>
<text x="271.4" y="55.2">B</text>
<text x="55.3" y="68">3.50</text>
<text x="209.3" y="68.5">5.00</text>
<text x="37.8" y="80.5">Escala 1:3</text>
<text x="111.3" y="79.8">Escala 1:3</text>
<text x="193" y="78.2">Escala 1:3</text>
<text x="223" y="88.2">80.00</text>
<text x="39.5" y="96.1">75.00</text>
<text x="116.9" y="101">75.00</text>
<text x="40.7" y="106.9">70.00</text>
<text x="92.4" y="103.2" transform="rotate(-90 92.4 103.2)">28.92</text>
<text x="118.2" y="112.8">70.00</text>
<text x="19.7" y="115.7" transform="rotate(-90 19.7 115.7)">48.89</text>
<text x="254.3" y="115.7" transform="rotate(-90 254.3 115.7)">120.00</text>
<text x="55.4" y="129.7">5.00</text>
<text x="134.8" y="127.8">5.00</text>
<text x="112" y="137.4">Escala 1:2</text>
<text x="187.7" y="135">70.00</text>
<text x="36.5" y="139.4">Escala 1:2</text>
<text x="37.5" y="149">95.60</text>
<text x="78.3" y="148">18.00</text>
<text x="202.3" y="146.9">Escala 1:3</text>
<text x="73.8" y="158.1">6.00</text>
<text x="6.4" y="163.1">A</text>
<text x="205.3" y="164.5">ARLAB-KYTOON</text>
<text x="271.4" y="163.1">A</text>
<text x="20.8" y="170.2" transform="rotate(-90 20.8 170.2)">95.60</text>
<text x="72.5" y="174.9">2.00</text>
<text x="165.9" y="183.5">ESTRUCTURA DE GONDOLA</text>
<text x="40.5" y="194.1">Escala 1:3</text>
<text x="116.1" y="193.6">Escala 1:3</text>
<text x="169.4" y="197.8">A</text>
<text x="264.3" y="197.6">0</text>
<text x="200.7" y="199.3">1</text>
<text x="69" y="209.7">2</text>
<text x="178.6" y="204.1">---</text>
<text x="208.9" y="209.7">1</text>
<text x="235.5" y="205.6">5</text>
<text x="244" y="205.6">5</text>
<text x="217.1" y="211.5">Luis Wen (luis.wenzh@gmail.com)</text>
</g>
<g font-size="3.3">
<text x="44.6" y="40.8">n5.00</text>
<text x="229.2" y="53.7">n7.94 (5/16&quot;)</text>
<text x="230" y="62.2">n4.76 (3/16&quot;)</text>
<text x="77.4" y="168.8">n8.20</text>
<text x="50.3" y="179.5">n13.00</text>
</g>
<g font-size="2.8">
<text x="165.9" y="173.7">TITLE</text>
<text x="167.7" y="193">SIZE</text>
<text x="200.7" y="193">DWG NO</text>
<text x="262.8" y="192.9">REV</text>
<text x="165.9" y="202.4">SCALE</text>
<text x="226.1" y="205.6">SHEET</text>
<text x="239.5" y="205.6">OF</text>
</g>
</svg>
